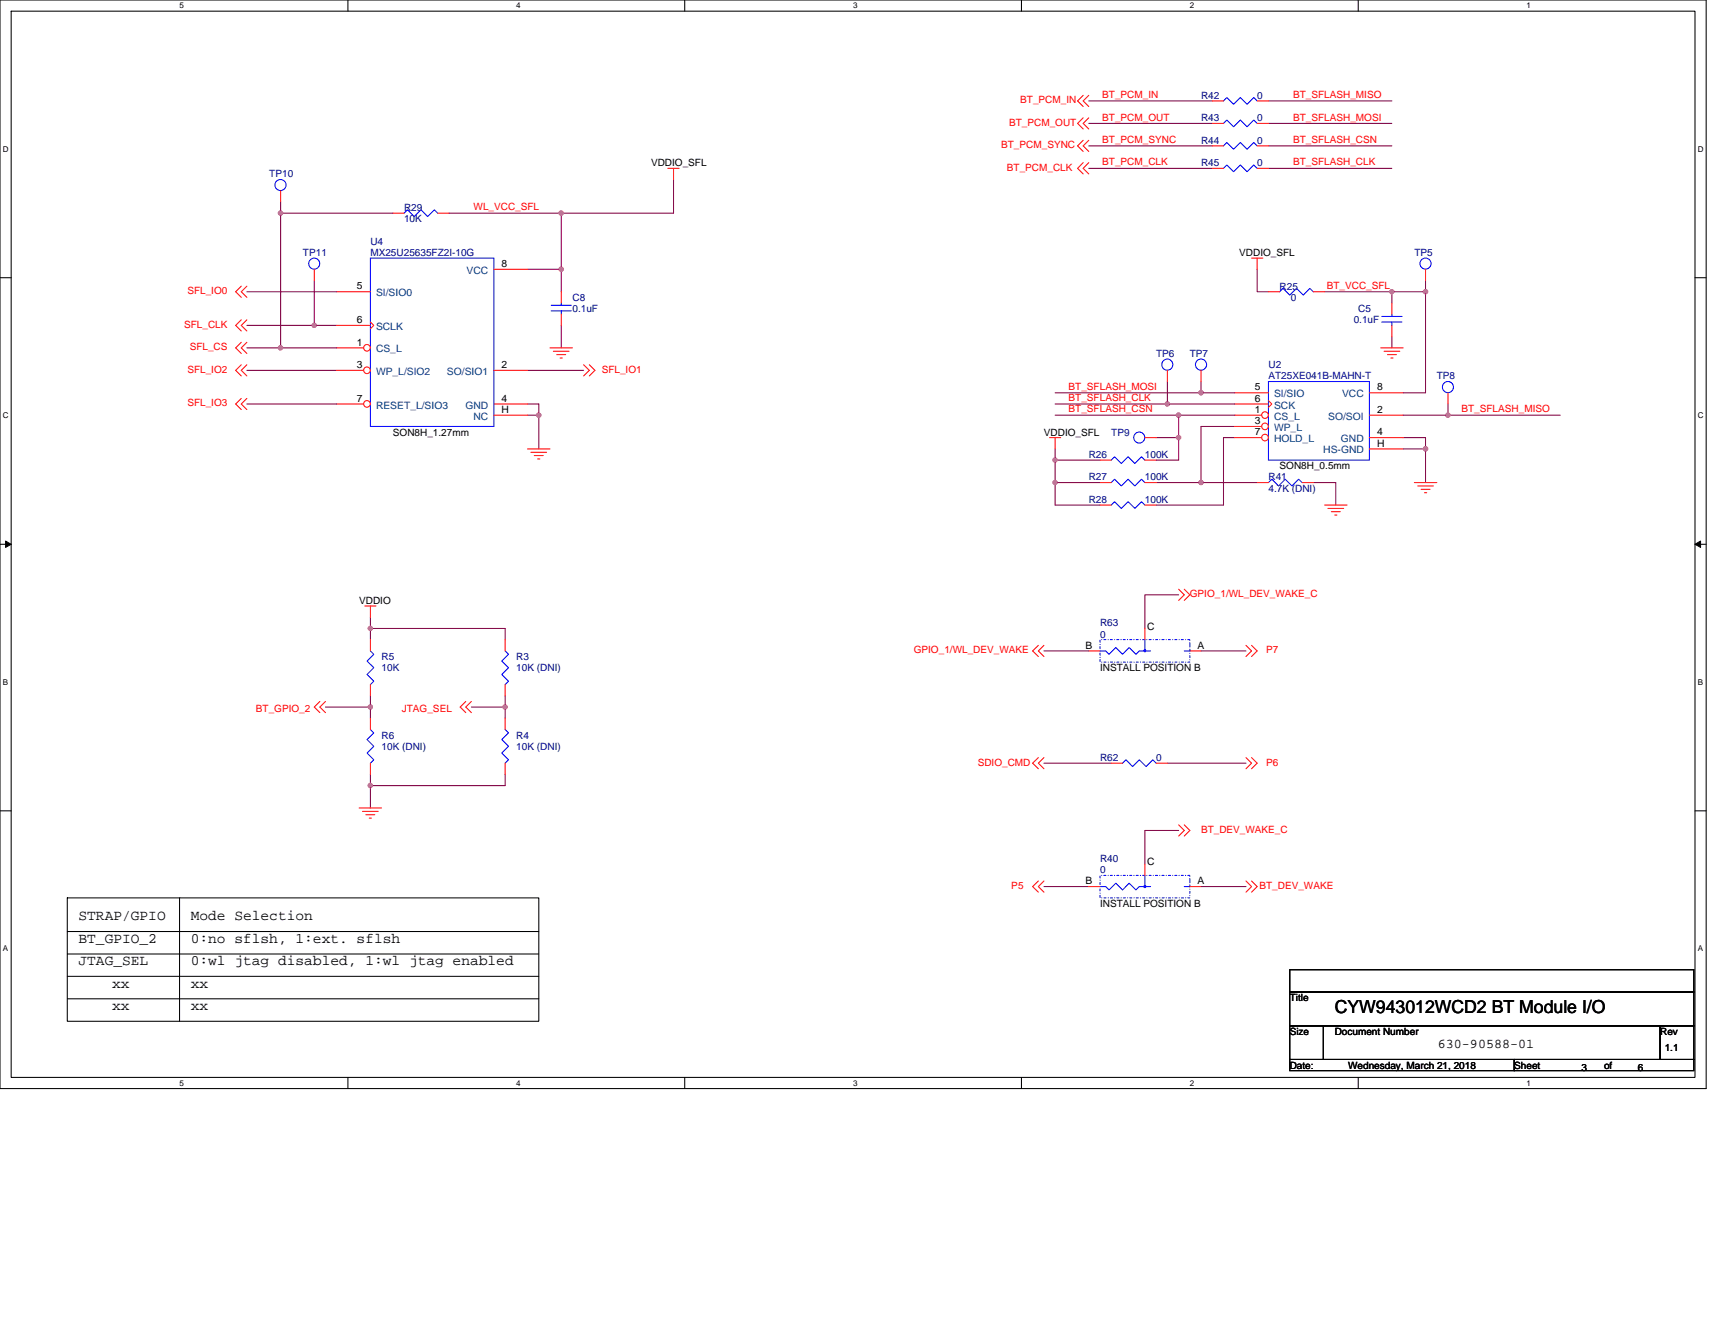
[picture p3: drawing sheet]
<svg xmlns="http://www.w3.org/2000/svg" width="279mm" height="216mm" viewBox="0 0 279 216" stroke-linecap="round" stroke-linejoin="round" font-family="sans-serif">
<path d="M0 0h278v177.4h-278zM1.8 1.8h274.3v173.8h-274.3z" fill="none" stroke="#000" stroke-width=".17"/>
<g fill="#fff">
<path d="M29.3 .2h.7v1.5h-.7z"/>
<path d="M29.3 175.7h.7v1.5h-.7z"/>
</g>
<path d="M56.7 0v1.8M56.7 175.6v1.8" fill="none" stroke="#000" stroke-width=".17"/>
<g fill="#fff">
<path d="M84.1 .2h.7v1.5h-.7z"/>
<path d="M84.1 175.7h.7v1.5h-.7z"/>
</g>
<path d="M111.5 0v1.8M111.5 175.6v1.8" fill="none" stroke="#000" stroke-width=".17"/>
<g fill="#fff">
<path d="M139 .2h.7v1.5h-.7z"/>
<path d="M139 175.7h.7v1.5h-.7z"/>
</g>
<path d="M166.4 0v1.8M166.4 175.6v1.8" fill="none" stroke="#000" stroke-width=".17"/>
<g fill="#fff">
<path d="M193.8 .2h.8v1.5h-.8z"/>
<path d="M193.8 175.7h.8v1.5h-.8z"/>
</g>
<path d="M221.3 0v1.8M221.3 175.6v1.8" fill="none" stroke="#000" stroke-width=".17"/>
<g fill="#fff">
<path d="M248.7 .2h.7v1.5h-.7z"/>
<path d="M248.7 175.7h.7v1.5h-.7z"/>
<path d="M.5 23.5h.9v1.5h-.9z"/>
<path d="M276.6 23.5h1v1.5h-1z"/>
<path d="M.5 67h.9v1.4h-.9z"/>
<path d="M276.6 67h1v1.4h-1z"/>
</g>
<path d="M0 45.3h1.8M276.1 45.3h1.9" fill="none" stroke="#000" stroke-width=".17"/>
<g fill="#fff">
<path d="M.5 110.4h.8v1.5h-.8z"/>
<path d="M276.6 110.4h.9v1.5h-.9z"/>
</g>
<path d="M0 88.7h1.8M276.1 88.7h1.9" fill="none" stroke="#000" stroke-width=".17"/>
<path d="M.9 88.2l.9 .5-.9 .5zM276.1 88.7l1-.5v1z" fill="#000" stroke="#000" stroke-width=".16"/>
<g fill="#fff">
<path d="M.5 153.8h.8v1.5h-.8z"/>
<path d="M276.6 153.8h.9v1.5h-.9z"/>
</g>
<g fill="none" stroke="#000" stroke-width=".17">
<path d="M0 132.1h1.8M276.1 132.1h1.9M11 151.8h76.8M11 155.4h76.8M11 146.3h76.8v20.1h-76.8zM11 159.1h76.8M29.3 146.3v20.1M210.1 158h65.8v3.6h-65.8zM11 162.8h76.8M210.1 161.6h65.8v5.6h-65.8zM210.1 167.2h5.5v5.4h-5.5zM210.1 172.6h36.6v1.9h-36.6z"/>
<path d="M215.6 167.2h54.9v5.4h-54.9zM246.7 172.6h29.2v1.9h-29.2zM270.5 167.2h5.4v5.4h-5.4z"/>
</g>
<g fill="none" stroke="#800040" stroke-width=".17">
<path d="M177.4 16.4h20.1M206.7 16.4h20.1M45.7 34.7h18.3M45.7 34.7v22M45.7 32.9v1.8M73.2 34.7h18.2v9.2M109.7 29.3v5.4h-18.3M177.4 23.8h20.1M177.4 27.4h20.1M177.4 20.1h20.1M206.7 23.8h20.1M206.7 27.4h20.1"/>
<path d="M206.7 20.1h20.1M40.2 53h11M40.2 47.5h14.7M40.2 56.7h5.5M45.7 56.7h9.2M51.2 53h3.7M51.2 45.7v7.3M85.9 43.9h5.5M91.4 43.9v3.6M91.4 53v3.7M204.8 43.9v3.6h1.9M215.8 47.5h11"/>
<path d="M226.8 54.9v1.8M226.8 47.5h5.4M226.8 47.5v1.9M232.2 47.5v16.5h-3.6M232.2 45.7v1.8M40.2 65.8h14.7M40.2 60.3h14.7M85.9 65.8h1.9v1.8M85.9 67.6h1.9M85.9 60.3h9.2M87.8 67.6v5.6M171.9 75h7.3"/>
<path d="M171.9 65.8h18.3M171.9 78.6v3.7h7.3M171.9 67.6h20.1M171.9 75v3.6M171.9 73.2v1.8M171.9 64h23.8M171.9 78.6h7.3M188.4 78.6h7.3M188.4 71.3h3.6M190.2 62.2v3.6M190.2 65.8h11M192 67.6h9.2"/>
<path d="M192 71.3v3.7h-3.6M192 67.6v3.7M195.7 64h5.5M195.7 78.6h9.1M195.7 62.2v1.8M201.2 69.5h-5.5v9.1M201.2 71.3h-1.9v11h-10.9M214 78.6h3.6v3.7M228.6 71.3h3.6v1.9M228.6 73.2h3.6M228.6 67.6h7.3M232.2 73.2v5.4"/>
<path d="M235.9 65.8v1.8M235.9 67.6h18.3M192 96.9h-5.5v5.5M53 115.2h7.3M60.3 113.4v1.8M60.3 115.2v1.8M60.3 100.6v1.8M60.3 102.4v1.8M60.3 102.4h22v1.8M76.8 115.2h5.5M82.3 113.4v1.8M82.3 115.2v1.8"/>
<path d="M170.1 106.1h7.3M195.7 106.1h7.3M60.3 126.2v1.8M60.3 128v3.7M82.3 126.2v1.8h-22M170.1 124.4h10.9M190.2 124.4h12.8M192 135.3h-5.5v5.5M170.1 144.5h7.3M195.7 144.5h7.3"/>
</g>
<g fill="#f0f" stroke="#f0f" stroke-width=".17">
<circle cx="235.9" cy="67.6" r=".36"/>
<circle cx="171.9" cy="78.6" r=".35"/>
<circle cx="195.7" cy="78.6" r=".36"/>
<circle cx="171.9" cy="75" r=".35"/>
<circle cx="195.7" cy="64" r=".36"/>
<circle cx="192" cy="67.6" r=".36"/>
<circle cx="190.2" cy="65.8" r=".35"/>
<circle cx="192" cy="71.3" r=".36"/>
<circle cx="232.2" cy="47.5" r=".36"/>
<circle cx="232.2" cy="73.1" r=".36"/>
<circle cx="45.7" cy="56.7" r=".36"/>
<circle cx="45.7" cy="34.7" r=".36"/>
<circle cx="91.4" cy="43.9" r=".36"/>
<circle cx="51.2" cy="53" r=".35"/>
<circle cx="87.8" cy="67.6" r=".36"/>
<circle cx="226.7" cy="47.5" r=".35"/>
<circle cx="82.3" cy="115.2" r=".36"/>
<circle cx="60.3" cy="115.2" r=".35"/>
<circle cx="60.3" cy="128" r=".36"/>
<circle cx="60.3" cy="102.4" r=".35"/>
<circle cx="91.4" cy="34.7" r=".36"/>
</g>
<g fill="none" stroke="#f00" stroke-width=".17">
<path d="M176.5 15.5l-.9 .9 .9 1M176.5 19.2l-.9 .9 .9 .9M177.4 15.5l-.9 .9 .9 1M177.4 19.2l-.9 .9 .9 .9M108.8 27.4h1.8M109.7 27.4v1.9M176.5 22.9l-.9 .9 .9 .9M176.5 26.5l-.9 .9 .9 .9M177.4 22.9l-.9 .9 .9 .9M177.4 26.5l-.9 .9 .9 .9M197.5 27.4h1.8M204.8 27.4h1.9"/>
<path d="M39.3 52.1l-.9 .9 .9 .9M39.3 55.8l-.9 .9 .9 .9M39.3 46.6l-.9 .9 .9 1M39.3 59.4l-.9 .9 .9 1M40.2 52.1l-.9 .9 .9 .9M40.2 55.8l-.9 .9 .9 .9M40.2 46.6l-.9 .9 .9 1M40.2 59.4l-.9 .9 .9 1M89.6 56.7h3.7M90.1 57.2h2.6M90.7 57.8h1.5M91.2 58.3h.4"/>
<path d="M95.1 59.4l.9 .9-.9 1M96 59.4l.9 .9-.9 1M203.9 42.1h1.8M204.8 42.1v1.8M224.9 56.7h3.7M225.5 57.2h2.5M226 57.8h1.5M226.6 58.3h.3M39.3 64.9l-.9 .9 .9 .9M40.2 64.9l-.9 .9 .9 .9M85.9 73.2h3.7M86.5 73.7h2.5"/>
<path d="M87 74.2h1.5M87.6 74.8h.3M171 71.3h1.8M171.9 71.3v1.9M179.2 78.6h1.8M186.5 78.6h1.9M230.4 78.6h3.7M231 79.2h2.5M231.5 79.7h1.5M59.4 98.7h1.9M60.3 98.7v1.9M192 96l.9 .9-.9 .9"/>
<path d="M192.9 96l.9 .9-.9 .9M215.8 82.3h3.7M216.3 82.8h2.6M216.9 83.4h1.5M217.4 83.9h.4M232.1 80.3h.3M52.1 114.3l-.9 .9 .9 .9M53 114.3l-.9 .9 .9 .9M75.9 114.3l-.9 .9 .9 .9M76.8 114.3l-.9 .9 .9 .9M169.2 105.2l-1 .9 1 .9M170.1 105.2l-.9 .9 .9 .9"/>
<path d="M203 105.2l.9 .9-.9 .9M203.9 105.2l.9 .9-.9 .9M58.5 131.7h3.7M59.1 132.2h2.5M59.6 132.8h1.5M60.2 133.3h.3M169.2 123.4l-1 1 1 .9M170.1 123.4l-.9 1 .9 .9M192 134.4l.9 .9-.9 .9M192.9 134.4l.9 .9-.9 .9M203 123.4l.9 1-.9 .9M203.9 123.4l.9 1-.9 .9"/>
<path d="M169.2 143.6l-1 .9 1 .9M170.1 143.6l-.9 .9 .9 .9M203 143.6l.9 .9-.9 .9M203.9 143.6l.9 .9-.9 .9"/>
</g>
<path d="M199.3 27.4l.6-.5 1.1 1.1 1.1-1.1 1.1 1.1 1.1-1.1 .5 .5M181 78.6l.6-.5 1.1 1.1 1.1-1.1 1.1 1.1 1.1-1.1 .5 .5M206.7 62.2h16.4v12.8h-16.4z" fill="none" stroke="#00f" stroke-width=".17"/>
<circle cx="206.1" cy="67.6" r=".54" fill="#fff" stroke="#f00" stroke-width=".17"/>
<path d="M201.2 67.6h4.3M201.2 64h5.5M201.2 65.8h5.5M206.7 65.3l.5 .5-.5 .6M223.1 67.6h5.5M223.1 71.3h5.5" fill="none" stroke="#f00" stroke-width=".17"/>
<circle cx="206.1" cy="71.3" r=".54" fill="#fff" stroke="#f00" stroke-width=".17"/>
<path d="M201.2 71.3h4.3M223.1 64h5.5" fill="none" stroke="#f00" stroke-width=".17"/>
<circle cx="206.1" cy="69.5" r=".54" fill="#fff" stroke="#f00" stroke-width=".17"/>
<g fill="none" stroke="#f00" stroke-width=".17">
<path d="M197.5 16.4h1.8M204.8 16.4h1.9M51.2 43.9v1.8M54.9 47.5h5.4M54.9 53h5.4M60.3 52.5l.6 .5-.6 .6M232.2 43.9v1.8M190.2 60.3v1.9M201.2 69.5h4.3M204.8 78.6h1.9M212.1 78.6h1.9M223.1 73.2h5.5"/>
<path d="M235.9 64v1.8M60.3 104.2v1.9M60.3 111.5v1.9"/>
</g>
<g fill="none" stroke="#00f" stroke-width=".17">
<path d="M199.3 16.4l.6-.5 1.1 1.1 1.1-1.1 1.1 1.1 1.1-1.1 .5 .5M60.3 42.1h20.2v27.4h-20.2zM206.7 78.6l.5-.5 1.1 1.1 1.1-1.1 1.1 1.1 1.1-1.1 .5 .5M60.3 106.1l.6 .5-1.1 1.1 1.1 1.1-1.1 1.1 1.1 1.1-.6 .5"/>
<circle cx="51.2" cy="43" r=".9"/>
<circle cx="190.2" cy="59.4" r=".9"/>
<circle cx="232.2" cy="43" r=".9"/>
<circle cx="235.9" cy="63.1" r=".9"/>
</g>
<circle cx="59.8" cy="56.7" r=".54" fill="#fff" stroke="#f00" stroke-width=".17"/>
<path d="M54.9 56.7h4.3" fill="none" stroke="#f00" stroke-width=".17"/>
<circle cx="59.8" cy="60.3" r=".54" fill="#fff" stroke="#f00" stroke-width=".17"/>
<path d="M54.9 60.3h4.3M80.5 67.6h5.4" fill="none" stroke="#f00" stroke-width=".17"/>
<circle cx="59.8" cy="65.8" r=".54" fill="#fff" stroke="#f00" stroke-width=".17"/>
<g fill="none" stroke="#f00" stroke-width=".17">
<path d="M45.7 31.1v1.8M64 34.7h1.8M71.3 34.7h1.9M197.5 20.1h1.8M197.5 23.8h1.8M204.8 20.1h1.9M204.8 23.8h1.9M80.5 43.9h5.4M91.4 47.5v1.9M91.4 51.2v1.8M206.7 47.5h1.8M214 47.5h1.8"/>
<path d="M226.8 49.4v1.8M226.8 53v1.9M54.9 65.8h4.3M80.5 60.3h5.4M80.5 65.8h5.4M179.2 75h1.8M186.5 71.3h1.9M186.5 75h1.9M195.7 60.3v1.9M179.2 82.3h1.8M186.5 82.3h1.9M60.3 117v1.9"/>
<path d="M82.3 117v1.9M82.3 104.2v1.9M82.3 111.5v1.9M177.4 106.1h1.8M186.5 102.4v1.8M193.8 106.1h1.9M60.3 124.4v1.8M82.3 124.4v1.8M181 124.4h1.9M188.4 124.4h1.8M177.4 144.5h1.8M186.5 140.8v1.8"/>
<path d="M193.8 144.5h1.9"/>
</g>
<g fill="none" stroke="#00f" stroke-width=".17">
<path d="M65.8 34.7l.6-.5 1.1 1.1 1.1-1.1 1.1 1.1 1.1-1.1 .5 .5M199.3 20.1l.6-.5 1.1 1.1 1.1-1.1 1.1 1.1 1.1-1.1 .5 .5M199.3 23.8l.6-.6 1.1 1.1 1.1-1.1 1.1 1.1 1.1-1.1 .5 .6M89.8 50.7h3.3M89.8 49.7h3.3M91.4 49.4v.3M91.4 50.7v.5M208.5 47.5l.5-.5 1.1 1.1 1.1-1.1 1.1 1.1 1.1-1.1 .6 .5M225.1 52.5h3.3M225.1 51.6h3.3M226.8 51.2v.4M226.8 52.5v.5"/>
<path d="M181 75l.6-.6 1.1 1.1 1.1-1.1 1.1 1.1 1.1-1.1 .5 .6M181 82.3l.6-.6 1.1 1.1 1.1-1.1 1.1 1.1 1.1-1.1 .5 .6M60.3 118.9l.6 .5-1.1 1.1 1.1 1.1-1.1 1.1 1.1 1.1-.6 .6M82.3 118.9l.5 .5-1.1 1.1 1.1 1.1-1.1 1.1 1.1 1.1-.5 .6M82.3 106.1l.5 .5-1.1 1.1 1.1 1.1-1.1 1.1 1.1 1.1-.5 .5M179.2 106.1h.9l.6 .5 1.1-1.1 1.1 1.1 1.1-1.1 1.1 1.1 .5-.5h1.9M186.5 104.2v1.9M192.9 106.1h.9M193.8 105.2v.1M182.9 124.4l.5-.6 1.1 1.1 1.1-1.1 1.1 1.1 1.1-1.1 .6 .6M179.2 144.5h.9l.6 .5 1.1-1.1 1.1 1.1 1.1-1.1 1.1 1.1 .5-.5h1.9M186.5 142.6v1.9"/>
<path d="M192.9 144.5h.9M193.8 143.6v.1"/>
<circle cx="45.7" cy="30.2" r=".9"/>
<circle cx="195.7" cy="59.4" r=".91"/>
<circle cx="185.6" cy="71.3" r=".9"/>
</g>
<g fill="#00f" stroke="#00f" stroke-width=".17">
<circle cx="186.5" cy="106" r=".17"/>
<circle cx="186.5" cy="144.5" r=".17"/>
</g>
<path d="M179.2 104.2h14.6v3.7h-14.6zM179.2 142.6h14.6v3.7h-14.6z" fill="none" stroke="#00f" stroke-width=".17" stroke-dasharray=".3 .3 0 .3"/>
<g fill="#f0f" stroke="#f0f" stroke-width=".17">
<circle cx="235.9" cy="67.6" r=".36"/>
<circle cx="171.9" cy="78.6" r=".35"/>
<circle cx="195.7" cy="78.6" r=".36"/>
<circle cx="171.9" cy="75" r=".35"/>
<circle cx="195.7" cy="64" r=".36"/>
<circle cx="192" cy="67.6" r=".36"/>
<circle cx="190.2" cy="65.8" r=".35"/>
<circle cx="192" cy="71.3" r=".36"/>
<circle cx="232.2" cy="47.5" r=".36"/>
<circle cx="232.2" cy="73.1" r=".36"/>
<circle cx="45.7" cy="56.7" r=".36"/>
<circle cx="45.7" cy="34.7" r=".36"/>
<circle cx="91.4" cy="43.9" r=".36"/>
<circle cx="51.2" cy="53" r=".35"/>
<circle cx="87.8" cy="67.6" r=".36"/>
<circle cx="226.7" cy="47.5" r=".35"/>
<circle cx="82.3" cy="115.2" r=".36"/>
<circle cx="60.3" cy="115.2" r=".35"/>
<circle cx="60.3" cy="128" r=".36"/>
<circle cx="60.3" cy="102.4" r=".35"/>
<circle cx="91.4" cy="34.7" r=".36"/>
</g>
<text font-size="2.9" x="217.4" y="165">CYW943012WCD2 BT Module I/O</text>
<g font-size="2.4">
<text x="12.8" y="150">STRAP/GPIO</text>
<text x="31.1" y="150">Mode Selection</text>
<text x="12.8" y="153.6">BT_GPIO_2</text>
<text x="31.1" y="153.6">0:no sflsh, 1:ext. sflsh</text>
<text x="12.8" y="157.3">JTAG_SEL</text>
<text x="18.3" y="161">xx</text>
<text x="31.1" y="157.3">0:wl jtag disabled, 1:wl jtag enabled</text>
<text x="31.1" y="161">xx</text>
<text x="18.3" y="164.6">xx</text>
<text x="31.1" y="164.6">xx</text>
</g>
<text font-size="2.2" x="234.3" y="170.7">630-90588-01</text>
<g font-size="1.7">
<text x="58.1" y="47.2">5</text>
<text x="81.7" y="43.5">8</text>
<text x="58.1" y="52.6">6</text>
<text x="58.1" y="56.3">1</text>
<text x="58.1" y="60">3</text>
<text x="81.7" y="60">2</text>
<text x="58.1" y="65.4">7</text>
<text x="81.7" y="65.4">4</text>
<text x="204.4" y="63.6">5</text>
<text x="204.4" y="65.4">6</text>
<text x="224.4" y="63.6">8</text>
<text x="81.7" y="67.3">H</text>
<text x="204.4" y="67.3">1</text>
<text x="204.4" y="70.9">7</text>
<text x="204.4" y="69.1">3</text>
<text x="224.4" y="67.3">2</text>
<text x="224.4" y="70.9">4</text>
<text x="224.4" y="72.8">H</text>
<text x="176.8" y="105.7">B</text>
<text x="186.9" y="102.6">C</text>
<text x="195.1" y="105.7">A</text>
<text x="186.9" y="141">C</text>
<text x="176.8" y="144.1">B</text>
<text x="195.1" y="144.1">A</text>
</g>
<g font-size="1.7" fill="#004080">
<text x="76" y="44.6">VCC</text>
<text x="61.3" y="48.3">SI/SIO0</text>
<text x="61.3" y="53.8">SCLK</text>
<text x="61.3" y="57.4">CS_L</text>
<text x="61.3" y="61.1">WP_L/SIO2</text>
<text x="72.8" y="61.1">SO/SIO1</text>
<text x="207.6" y="64.7">SI/SIO</text>
<text x="218.7" y="64.7">VCC</text>
<text x="61.3" y="66.6">RESET_L/SIO3</text>
<text x="75.8" y="66.6">GND</text>
<text x="77.1" y="68.4">NC</text>
<text x="207.6" y="68.4">CS_L</text>
<text x="207.6" y="66.6">SCK</text>
<text x="207.6" y="70.2">WP_L</text>
<text x="216.4" y="68.4">SO/SOI</text>
<text x="207.6" y="72.1">HOLD_L</text>
<text x="215.6" y="73.9">HS-GND</text>
<text x="218.5" y="72.1">GND</text>
</g>
<g font-size="1.6" fill="#f00">
<text x="166.2" y="16.8">BT_PCM_IN</text>
<text x="179.6" y="16">BT_PCM_IN</text>
<text x="210.7" y="16">BT_SFLASH_MISO</text>
<text x="164.4" y="20.5">BT_PCM_OUT</text>
<text x="179.6" y="23.3">BT_PCM_SYNC</text>
<text x="179.6" y="19.6">BT_PCM_OUT</text>
<text x="210.7" y="23.3">BT_SFLASH_CSN</text>
<text x="210.7" y="19.6">BT_SFLASH_MOSI</text>
<text x="163.1" y="24.2">BT_PCM_SYNC</text>
<text x="164" y="27.8">BT_PCM_CLK</text>
<text x="179.6" y="27">BT_PCM_CLK</text>
<text x="210.7" y="27">BT_SFLASH_CLK</text>
<text x="77.2" y="34.3">WL_VCC_SFL</text>
<text x="30.5" y="47.9">SFL_IO0</text>
<text x="216.2" y="47.1">BT_VCC_SFL</text>
<text x="30" y="53.4">SFL_CLK</text>
<text x="30.9" y="57.1">SFL_CS</text>
<text x="30.5" y="60.7">SFL_IO2</text>
<text x="98" y="60.7">SFL_IO1</text>
<text x="174.1" y="63.5">BT_SFLASH_MOSI</text>
<text x="174.1" y="65.4">BT_SFLASH_CLK</text>
<text x="30.5" y="66.2">SFL_IO3</text>
<text x="174.1" y="67.2">BT_SFLASH_CSN</text>
<text x="238.1" y="67.2">BT_SFLASH_MISO</text>
<text x="193.8" y="97.3">GPIO_1/WL_DEV_WAKE_C</text>
<text x="148.9" y="106.4">GPIO_1/WL_DEV_WAKE</text>
<text x="206.3" y="106.4">P7</text>
<text x="41.7" y="116">BT_GPIO_2</text>
<text x="65.5" y="116">JTAG_SEL</text>
<text x="159.3" y="124.7">SDIO_CMD</text>
<text x="206.3" y="124.7">P6</text>
<text x="195.7" y="135.7">BT_DEV_WAKE_C</text>
<text x="164.8" y="144.8">P5</text>
<text x="205.2" y="144.8">BT_DEV_WAKE</text>
</g>
<g font-size="1.6" fill="#000080">
<text x="195.7" y="16.1">R42</text>
<text x="204.8" y="16.1">0</text>
<text x="195.7" y="19.8">R43</text>
<text x="195.7" y="23.4">R44</text>
<text x="204.8" y="19.8">0</text>
<text x="204.8" y="23.4">0</text>
<text x="43.9" y="28.9">TP10</text>
<text x="195.7" y="27.1">R45</text>
<text x="204.8" y="27.1">0</text>
<text x="65.8" y="34.4">R29</text>
<text x="49.4" y="41.7">TP11</text>
<text x="60.3" y="41.7">MX25U25635FZ2I-10G</text>
<text x="60.3" y="39.9">U4</text>
<text x="65.8" y="36.2">10K</text>
<text x="230.4" y="41.7">TP5</text>
<text x="208.5" y="47.2">R25</text>
<text x="93.3" y="49">C8</text>
<text x="93.3" y="50.8">0.1uF</text>
<text x="210.3" y="49">0</text>
<text x="220.5" y="52.7">0.1uF</text>
<text x="221.3" y="50.8">C5</text>
<text x="188.4" y="58.2">TP6</text>
<text x="193.8" y="58.2">TP7</text>
<text x="206.7" y="60">U2</text>
<text x="206.7" y="61.8">AT25XE041B-MAHN-T</text>
<text x="234.1" y="61.8">TP8</text>
<text x="181" y="71">TP9</text>
<text x="177.4" y="74.6">R26</text>
<text x="186.5" y="74.6">100K</text>
<text x="177.4" y="78.3">R27</text>
<text x="177.4" y="81.9">R28</text>
<text x="186.5" y="78.3">100K</text>
<text x="186.5" y="81.9">100K</text>
<text x="206.7" y="78.3">R41</text>
<text x="206.7" y="80.1">4.7K (DNI)</text>
<text x="62.2" y="107.5">R5</text>
<text x="84.1" y="107.5">R3</text>
<text x="179.2" y="102.1">R63</text>
<text x="179.2" y="103.9">0</text>
<text x="62.2" y="109.4">10K</text>
<text x="84.1" y="109.4">10K (DNI)</text>
<text x="62.2" y="120.4">R6</text>
<text x="62.2" y="122.2">10K (DNI)</text>
<text x="84.1" y="120.4">R4</text>
<text x="84.1" y="122.2">10K (DNI)</text>
<text x="179.2" y="124">R62</text>
<text x="188.4" y="124">0</text>
<text x="179.2" y="140.5">R40</text>
<text x="179.2" y="142.3">0</text>
</g>
<g font-size="1.6">
<text x="106.1" y="27.1">VDDIO_SFL</text>
<text x="201.9" y="41.7">VDDIO_SFL</text>
<text x="64" y="71">SON8H_1.27mm</text>
<text x="170.1" y="71">VDDIO_SFL</text>
<text x="208.5" y="76.5">SON8H_0.5mm</text>
<text x="58.5" y="98.4">VDDIO</text>
<text x="179.2" y="109.4">INSTALL POSITION B</text>
<text x="179.2" y="147.8">INSTALL POSITION B</text>
<text x="210.1" y="163.1">Title</text>
<text x="210.1" y="168.6">Size</text>
<text x="217.4" y="168.6">Document Number</text>
<text x="270.5" y="168.6">Rev</text>
<text x="271.2" y="171.2">1.1</text>
<text x="210.1" y="174.1">Date:</text>
<text x="219.6" y="174.1">Wednesday, March 21, 2018</text>
<text x="246.7" y="174.1">Sheet</text>
<text x="257.7" y="174.5">3</text>
<text x="261.3" y="174.1">of</text>
<text x="266.8" y="174.5">6</text>
</g>
<g font-size="1.3">
<text x="29.3" y="1.4">5</text>
<text x="84.1" y="1.4">4</text>
<text x="139" y="1.4">3</text>
<text x="193.8" y="1.4">2</text>
<text x="248.7" y="1.4">1</text>
<text x=".5" y="24.7">D</text>
<text x="276.6" y="24.7">D</text>
<text x=".5" y="68.2">C</text>
<text x="276.6" y="68.2">C</text>
<text x=".5" y="111.6">B</text>
<text x="276.6" y="111.6">B</text>
<text x=".5" y="155">A</text>
<text x="276.6" y="155">A</text>
<text x="29.3" y="176.9">5</text>
<text x="84.1" y="176.9">4</text>
<text x="139" y="176.9">3</text>
<text x="193.8" y="176.9">2</text>
<text x="248.7" y="176.9">1</text>
</g>
</svg>
